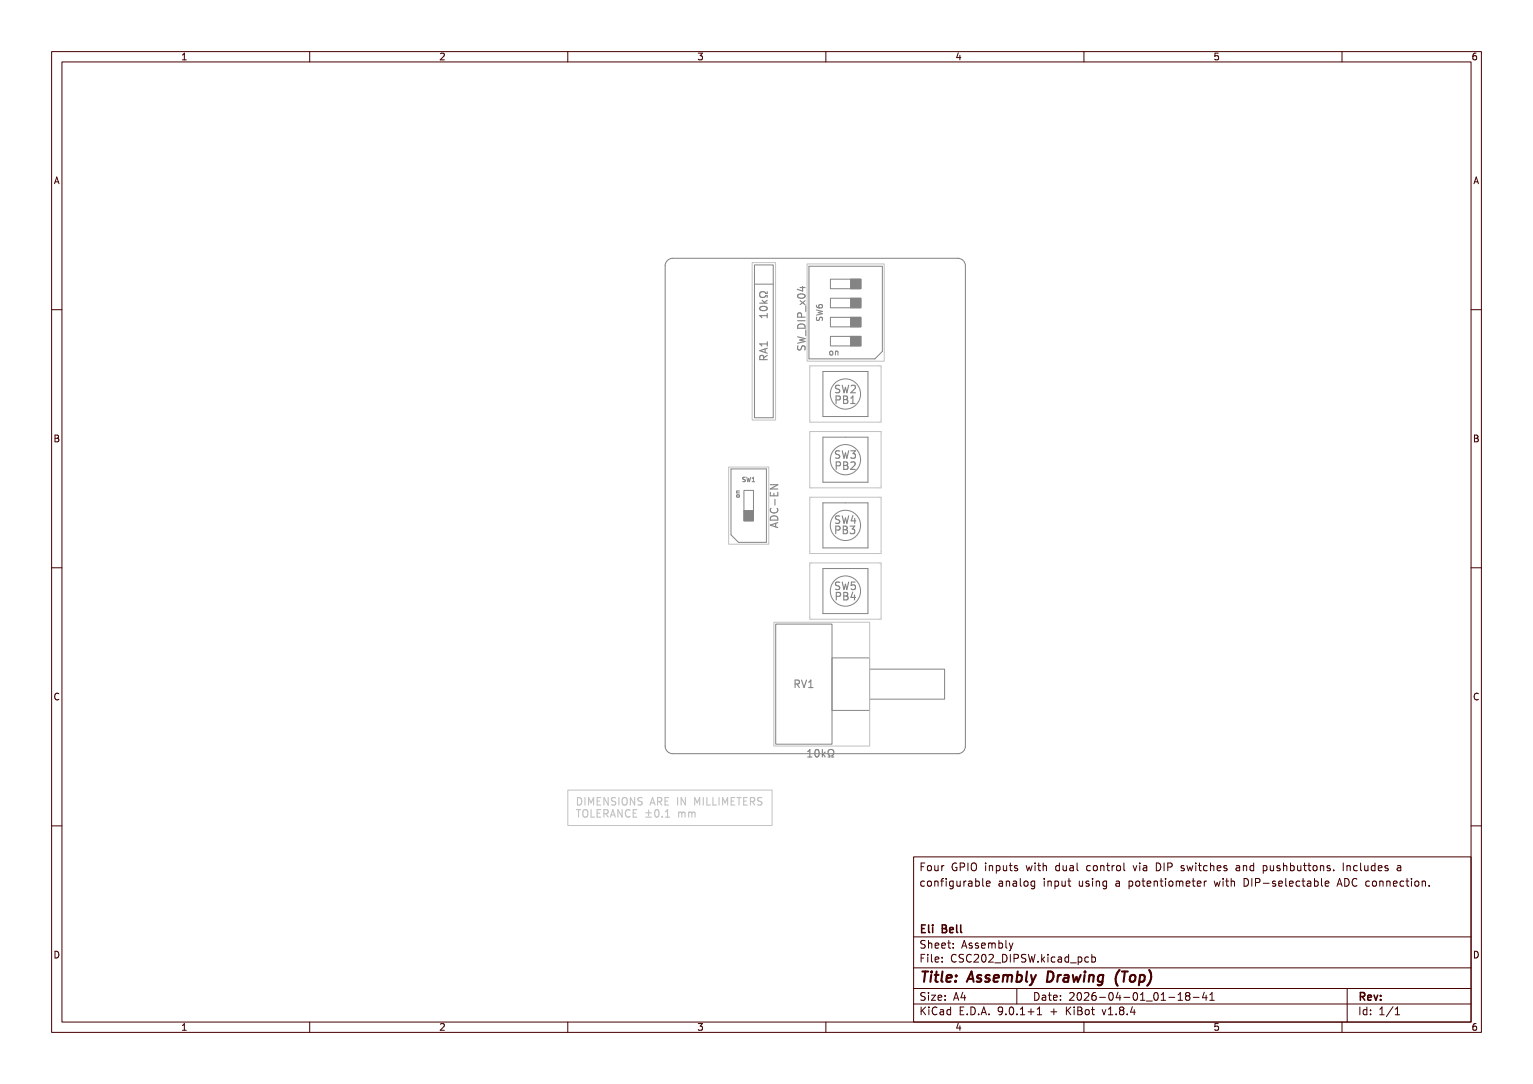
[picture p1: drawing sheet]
<svg xmlns="http://www.w3.org/2000/svg" width="297mm" height="210mm" viewBox="0 0 297 210" stroke-linecap="round" stroke-linejoin="round" font-family="sans-serif">
<path d="M129.1 50.6l.8-.5 .4-.1h55.3a1.46 1.46 0 0 1 1.4 1.5v93.1a1.45 1.45 0 0 1-1.4 1.4h-55.3a1.45 1.45 0 0 1-1.4-1.4v-93.1z" fill="none" stroke="#818181" stroke-width=".19"/>
<g fill="none" stroke="#848484" stroke-width=".22">
<path d="M147.2 58.7h1.4M147.3 59.6a.86 .86 0 0 1 1.3 .2 .82 .82 0 0 1-1.4-.1zM147.7 58.2l.5 .5M148.6 56.5v.4h-.2a.62 .62 0 0 0-.9-.4 .62 .62 0 0 0-.2 .9 .67 .67 0 0 0 1.1-.1h.2v.3M148.6 58.2l-.5 .4M154.7 57.1a.78 .78 0 0 1 1.3 .3 .83 .83 0 0 1-1.5-.1zM155 58.3l1 .7M155 55.7h1M155.5 55.5v.9l-1-.4M156 58.3l-1 .7M156.1 59.2v1.1M148 69.7l-.1-.7-.2-.2-.4 .1-.1 .2v.6h1.5"/>
<path d="M148.2 67.6v.7M148.6 60.7v.9M148.6 61.2h-1.4l.4 .4M148.7 66.2v.8M148.7 68.8l-.7 .5M148.7 67.5l-1.5 .4 1.5 .5M148.7 66.6h-1.5l.4 .4M154.5 65.3l1.5 .3-1.1 .3 1.1 .3-1.5 .3M154.5 62.1h1.5M154.6 67l-.1 .5 .2 .2h.4l.3-.6 .3-.1 .3 .3-.1 .5M154.6 63a.78 .78 0 0 1 .9-.2 .78 .78 0 0 1 .5 .8h-1.5zM155.3 61.4l-.1-.6-.2-.2-.3 .1-.2 .2v.5h1.5"/>
<path d="M156.1 63.9v1.1M162 77.5l.7-.1 .1-.2-.1-.3-.2-.2h-.5v1.5M162.7 74.7l-.6-.1-.2 .2v.4l.6 .3 .2 .3-.3 .3-.5-.1M163.2 74.6l.3 1.5 .3-1 .3 1 .3-1.5M163.4 76.7l.7 .2 .1 .2-.3 .3a.39 .39 0 0 1 .4 .4 .39 .39 0 0 1-.3 .4h-.6zM163.4 77.4h.5M164.8 78.2h.8M164.8 77.1l.4-.4v1.5M164.9 74.8l.6-.2 .2 .5-.9 1h.9M149.2 95.4v.7h1.5v-.7M149.2 93.9h1.5l-1.5 .8h1.5M149.4 98.5a.69 .69 0 0 0 .5 .9 .69 .69 0 0 0 .8-.6l-.1-.3"/>
<path d="M149.9 95.6v.5M150.1 96.7v1.2M162 90.2h.7l.1-.2v-.4l-.2-.1h-.6v1.4M162.7 87.4l-.6-.1-.2 .3 .1 .4 .6 .2v.4l-.2 .2-.5-.1M163.2 87.3l.3 1.5 .3-1.1 .3 1.1 .3-1.5M163.2 99.9l.3 1.5 .3-1 .3 1 .3-1.5M163.5 89.5l.7 .1v.3l-.3 .3a.39 .39 0 0 1 .4 .3 .39 .39 0 0 1-.3 .4h-.5zM163.5 90.2h.4M164.8 87.3h.9l-.5 .6 .5 .1v.6l-.2 .2-.7-.2M164.8 89.6l.6-.1 .3 .4-.9 1h.9M165.2 99.9l-.3 1h.9M149.4 100.1a.76 .76 0 0 1 .9-.1 .76 .76 0 0 1 .4 .8h-1.5v-.4z"/>
<path d="M150.3 101.4v.7M150.7 101.2l-1.5 .5 1.5 .5M161.9 102.7l.7-.1 .2-.2-.1-.3-.2-.2h-.6v1.5M162 115.5h.7l.2-.2-.1-.4-.2-.1h-.6v1.4M162.7 100l-.6-.1-.2 .2v.4l.6 .3 .2 .3-.3 .3-.5-.1M162.7 112.8h-.6l-.2 .2 .1 .4 .6 .3v.4l-.2 .1-.5-.1M163.2 112.8l.3 1.4 .3-1 .3 1 .3-1.4M163.4 101.9h.5l.2 .3v.3l-.2 .1 .2 .2 .1 .3-.3 .3h-.5zM163.4 102.6h.5M163.5 114.8l.7 .1v.3l-.2 .3a.39 .39 0 0 1 .3 .3 .39 .39 0 0 1-.3 .4h-.5zM163.5 115.5h.5M164.7 101.9h.9l-.5 .6 .4 .1v.6l-.2 .2-.6-.2"/>
<path d="M165.2 114.7l-.3 1h.9M165.6 115.3v.9M165.6 100.4v1M165.7 112.8h-.7l-.1 .7 .2-.2 .5 .1 .1 .2v.5l-.2 .1-.6-.1M154 132.5l.7-.1 .2-.2-.1-.3-.2-.1h-.6v1.4M154.4 132.5l.5 .7M155.3 131.8l.5 1.4 .5-1.4M156.7 133.2h.8M156.7 132.2l.4-.4v1.4M156.5 146.7h.8M156.5 145.6l.4-.4v1.5M158 145.3l.2-.1a.78 .78 0 0 1 .5 .7 .78 .78 0 0 1-.5 .8l-.2-.2-.1-.4z"/>
<path d="M159.3 145.2v1.5M159.5 146.1l.4 .6M159.9 145.7l-.6 .5M160.4 146.7h.4v-.3a.62 .62 0 0 1-.3-.9 .62 .62 0 0 1 .8-.2 .67 .67 0 0 1-.1 1.1v.3h.3"/>
</g>
<g fill="none" stroke="#848484" stroke-width=".19">
<path d="M146.2 51.3h3.6v29.6h-3.6zM146.2 55.1h3.6M156.7 51.6h14.2v16.5l-1.4 1.4h-12.8zM158.2 59.1v.3l.2 .2 .7 .1 .2-.3-.1-.3h-.5l-.1 .3 .2 .3M160.9 54.1h5.9v1.8h-5.9zM160.9 57.8h5.9v1.8h-5.9zM164.8 54.1v1.8M164.8 57.8v1.8M158.2 60.1l1.1 .2-.8 .3 .8 .2-1.1 .3M158.2 61.4v.5l.2 .2 .3-.1 .2-.5h.3l.1 .6M159.4 72h8.8v8.7h-8.8zM160.9 68.1l.2-.1 .3 .2v.4l-.3 .2-.4-.2z"/>
<path d="M160.9 61.5h5.9v1.8h-5.9zM160.9 65.2h5.9v1.8h-5.9zM161.9 68.1h.4l.1 .7M161.9 68v.8M164.8 61.5v1.8M164.8 65.2v1.8M141.6 90.8h6.9v14.3h-5.4l-1.5-1.5zM142.7 95.5h.6M142.8 95.9h.4v.3l-.4 .1zM143.3 95.1l-.6 .1 .1 .3M144.1 95h1.9v5.9h-1.9zM144.1 98.9h1.9"/>
<path d="M144.4 92.5h-.5a.36 .36 0 0 0 .4 .5v.3h-.4M144.7 92.5l.2 .8 .2-.6 .1 .6 .2-.8M145.7 93.3h.5M145.7 92.7l.3-.2v.8M159.4 84.7h8.8v8.7h-8.8zM159.4 97.4h8.8v8.7h-8.8zM159.4 110.1h8.8v8.8h-8.8zM150.3 120.9h10.9v23.3h-10.9zM161.2 127.5h7.3v10.1h-7.3zM168.5 129.6h14.5v5.9h-14.5z"/>
<circle cx="163.8" cy="76.3" r="2.93"/>
<circle cx="163.8" cy="89.1" r="2.93"/>
<circle cx="163.8" cy="101.8" r="2.93"/>
<circle cx="163.8" cy="114.5" r="2.93"/>
</g>
<g fill="#848484" stroke="#848484" stroke-width=".19">
<path d="M144.1 98.9h1.9v2h-1.9z" fill-rule="evenodd"/>
<path d="M164.8 54.1h2v1.8h-2z" fill-rule="evenodd"/>
<path d="M164.8 57.8h2v1.8h-2z" fill-rule="evenodd"/>
<path d="M164.8 61.5h2v1.8h-2z" fill-rule="evenodd"/>
<path d="M164.8 65.2h2v1.8h-2z" fill-rule="evenodd"/>
</g>
<path d="M145.7 50.9h4.6v30.5h-4.6zM156.4 51.1h14.9v18.9h-14.9zM156.9 70.9h13.8v10.9h-13.8zM141.2 90.5h7.7v14.9h-7.7zM156.9 83.6h13.8v10.9h-13.8zM156.9 96.3h13.8v10.9h-13.8zM156.9 109.1h13.8v10.9h-13.8zM149.9 120.5h18.6v24h-18.6zM110 153.1h39.6v6.8h-39.6z" fill="none" stroke="#c2c2c2" stroke-width=".19"/>
<g fill="none" stroke="#c2c2c2" stroke-width=".22">
<path d="M111.7 156.9h.8M111.9 154.5a.73 .73 0 0 1 .8 .7 .73 .73 0 0 1-.8 .8zM112.1 156.9v1.4M113 157.1a.49 .49 0 0 1 .5-.2 .49 .49 0 0 1 .4 .4v.5a.49 .49 0 0 1-.5 .5 .49 .49 0 0 1-.5-.5zM113.3 154.5v1.5M114 156v-1.5l.5 1 .5-1v1.5M114.5 156.9v1.4h.7M115.7 155.2h.5M115.7 157.5h.5M116.4 154.5h-.7v1.5h.7M116.4 156.9h-.7v1.4h.7M117 157.6l.7-.1 .1-.2v-.3l-.2-.1h-.6v1.4"/>
<path d="M117.4 157.6l.4 .7M117.8 154.5v1.5l-.8-1.5v1.5M118.3 158.3l.4-1.4 .5 1.4M118.4 157.9h.7M119.3 154.6l-.6-.1-.2 .1v.5l.7 .2 .1 .4-.3 .3-.5-.1M119.9 154.5v1.5M120.5 156.9v1.4l-.8-1.4v1.4M120.6 154.7a.49 .49 0 0 1 .6-.2 .49 .49 0 0 1 .3 .5v.5a.48 .48 0 0 1-.5 .5 .48 .48 0 0 1-.5-.5zM122.1 157a.69 .69 0 0 0-1 .5 .69 .69 0 0 0 .7 .8l.3-.1M122.7 157.5h.5M123 154.5v1.5l-.9-1.5v1.5M123.4 156.9h-.7v1.4h.7"/>
<path d="M124.4 154.6l-.5-.1-.3 .3 .1 .3 .6 .3v.4l-.2 .2-.5-.1M125.1 158.3h1.1M125.1 157.5h1.1M125.7 156.9v1.1M125.9 156l.5-1.5 .5 1.5M126.1 155.5h.7M127 156.9h.2a.78 .78 0 0 1 .5 .7 .78 .78 0 0 1-.5 .7 .97 .97 0 0 1-.2-1.4zM127.4 155.3l.7-.1 .1-.2v-.4l-.3-.1h-.5v1.5M127.7 155.3l.5 .7M128.3 158.2v.1M128.8 155.2h.5M128.9 158.3h.8"/>
<path d="M128.9 157.3l.4-.4v1.4M129.5 154.5h-.7v1.5h.7M131.3 154.5v1.5M131.5 157.3v1M131.5 157.5l.4-.2 .2 .2M132.1 157.5l.2-.2 .4 .1v.9M132.1 157.5v.8M132.8 154.5v1.5l-.8-1.5v1.5M133.4 157.5l.4-.2 .2 .2M133.4 157.3v1M134 157.5l.2-.2 .4 .1 .1 .9M134 157.5v.8"/>
<path d="M134.6 156v-1.5l.5 1 .5-1v1.5M136.3 154.5v1.5M136.9 154.5v1.5h.7M138.1 154.5v1.5h.7M139.3 154.5v1.5M140 156v-1.5l.5 1 .5-1v1.5M141.7 155.2h.4M142.3 154.5h-.6v1.5h.6M142.8 154.5h.8M143.2 154.5v1.5M144.1 155.2h.5M144.8 154.5h-.7v1.5h.7"/>
<path d="M145.4 155.3l.7-.1 .1-.2v-.4l-.3-.1h-.5v1.5M145.7 155.3l.5 .7M147.6 154.6l-.5-.1-.3 .1v.5l.7 .2 .1 .4-.3 .3-.5-.1"/>
</g>
<g fill="none" stroke="#480000" stroke-width=".19">
<path d="M10 10h277v190h-277zM12 12h273v186h-273zM35.3 11.6h.8M35.3 10.7l.4-.4v1.3M60 10v2M85.3 10.4l.5-.1 .3 .4-.8 .9h.8M110 10v2M135.3 10.3h.8l-.4 .5 .3 .1v.6l-.2 .1-.5-.1M160 10v2M185.7 10.2l-.4 1h.9M186 10.7v.9M210 10v2"/>
<path d="M236 10.3h-.6l-.1 .6 .2-.1 .5 .1 .1 .1-.1 .5-.2 .1-.5-.1M260 10v2M286 10.3l-.4 .1a.87 .87 0 0 0 0 1.2l.4-.1 .1-.5-.3-.2-.3 .1-.2 .1M10.6 35.6l.4-1.3 .4 1.3M10.7 35.2h.6M285.6 35.6l.4-1.3 .4 1.3M285.7 35.2h.6M10 60h2M285 60h2M10.7 84.3h.4l.2 .2-.2 .4 .2 .1 .1 .3-.2 .3h-.5zM10.7 84.9h.4M285.7 84.3h.4l.2 .2-.2 .4 .2 .1 .1 .3-.2 .3h-.5z"/>
<path d="M285.7 84.9h.4M10 110h2M285 110h2M11.4 134.4a.62 .62 0 0 0-.9 .5 .62 .62 0 0 0 .7 .7l.2-.1M286.4 134.4a.62 .62 0 0 0-.9 .5 .62 .62 0 0 0 .7 .7l.2-.1M10 160h2M285 160h2M177 166h108v32h-108zM178.5 167.9h.5M179.1 170.8l-.4-.1-.3 .3 .1 .6h.6M179.2 167.2h-.7v1.5M179.7 167.8l.3-.1 .4 .1 .1 .6-.2 .2-.3 .1-.3-.1z"/>
<path d="M179.7 170.8l.3-.1 .4 .1 .1 .6-.2 .2-.3 .1-.3-.1zM181.1 170.8l.2-.1 .4 .1v.9M181.1 167.7l.1 .9 .3 .1 .2-.1M181.1 170.7v1M181.7 167.7v1M182.2 170.7h.6M182.5 167.7v1M182.8 170.2l-.3 .2v1.3M182.9 167.7l-.3 .1-.1 .2M183.3 170.2v.1M183.3 170.7v1M184.7 170.7v1.2l-.3 .3-.4-.1"/>
<path d="M184.7 170.8l-.5-.1-.2 .3 .1 .6h.6M185.3 167.3a.7 .7 0 0 0-.8 .6 .7 .7 0 0 0 .8 .7l.1-.5h-.3M185.4 170.7l.1 .9 .3 .1 .2-.1M186 168l.7-.1 .2-.2-.1-.4-.2-.1h-.6v1.5M186 170.7v1M186.7 170.7v1M187.2 170.7l-.3 .1-.2 .2M187.5 167.2v1.5M187.7 170.8h.5l.1 .9M188.3 171.1h-.5a.29 .29 0 0 0-.2 .3 .29 .29 0 0 0 .2 .3l.5-.1M188.4 167.3a.5 .5 0 0 1 .5-.1 .5 .5 0 0 1 .3 .5v.5a.5 .5 0 0 1-.5 .5 .5 .5 0 0 1-.5-.5v-.5zM189 170.8l.5-.1 .2 .3-.1 .6h-.6"/>
<path d="M189 170.2v1.5M190.4 170.2v1.3l.2 .2M191 167.2v.1M191 167.7v1M191.1 171.2l.7-.1-.1-.3-.4-.1-.2 .2 .1 .7h.5M191.7 167.8l.2-.1 .3 .1 .1 .9M191.7 167.7v1M193 167.8l.5-.1 .2 .3-.1 .6h-.6M193 167.7v1.5M193.6 170.8h.6v.9M194.2 171.1h-.5a.29 .29 0 0 0-.2 .3 .29 .29 0 0 0 .2 .3l.5-.1M194.4 167.7l.1 .9 .3 .1 .2-.1"/>
<path d="M195 170.8l.2-.1 .3 .1 .1 .9M195 170.7v1M195 167.7v1M195.5 167.7h.6M195.7 167.2v1.3l.4 .2M196.3 170.8h.6l.1 .9M197 171.1h-.5a.29 .29 0 0 0-.3 .3 .29 .29 0 0 0 .3 .3l.5-.1M197.1 167.8l-.4-.1-.2 .2 .1 .2 .5 .2v.3h-.6M197.7 170.2v1.3l.2 .2M198.5 170.8l.2-.1 .4 .1 .1 .6-.2 .2-.3 .1-.2-.1zM198.8 167.7l.3 1 .3-.7 .3 .7 .3-1M200.5 170.7v1.2l-.3 .3-.4-.1"/>
<path d="M200.5 170.8l-.5-.1-.3 .3 .2 .6h.6M200.5 167.2v.1M200.5 167.7v1M201 167.7h.6M201.2 167.2v1.3l.4 .2M202.1 167.8l.2-.1 .4 .1v.9M202.1 167.2v1.5M202.3 170.2v.1M202.3 170.7v1M203 170.7v1M203 170.8l.2-.1 .4 .1 .1 .9M204.4 170.8l.4-.1 .3 .3-.1 .6h-.6"/>
<path d="M204.4 170.7v1.5M205.2 167.8l-.4-.1-.3 .3 .2 .6h.5M205.2 167.2v1.5M205.7 170.7l.1 .9 .4 .1 .2-.1M206 167.7v.9l.4 .1 .2-.1M206.4 170.7v1M206.6 167.7v1M206.9 170.7h.6M207.1 170.2v1.3l.4 .2M207.3 167.8h.6l.1 .9M208 168.1h-.5a.29 .29 0 0 0-.3 .3 .29 .29 0 0 0 .3 .3l.5-.1M208.7 167.2v1.3l.2 .2"/>
<path d="M209.1 170.7l.1 .9 .3 .1 .2-.1M209.7 170.7v1M211 170.8l-.4-.1-.2 .2 .1 .2 .5 .2v.3h-.6M211.2 167.8l-.4-.1-.3 .3 .2 .6h.5M211.7 170.2v.1M211.7 170.7v1M212 167.8l.3-.1 .3 .3v.4l-.3 .3-.3-.1-.2-.2zM212.4 170.7v1M212.4 170.8l.2-.1 .4 .1v.9M213.2 167.8l.3-.1 .3 .1 .1 .9M213.2 167.7v1M214.4 170.8l-.4-.1-.3 .3 .1 .6h.6"/>
<path d="M214.4 170.7v1.2l-.3 .3-.4-.1M214.4 167.7h.6M214.6 167.2v1.3l.4 .2M215.5 167.7v1M215.9 167.7l-.3 .1-.1 .2M216.2 170.8h.6l.1 .9M216.5 167.8l.3-.1 .3 .3v.4l-.3 .3-.3-.1-.2-.2zM216.9 171.1h-.5a.29 .29 0 0 0-.2 .3 .29 .29 0 0 0 .2 .3l.5-.1M217.7 167.2v1.3l.3 .2M218.7 170.8l.5-.1 .3 .3-.2 .6h-.6M218.7 170.7v1.5M219.5 167.7l.4 1 .3-1"/>
<path d="M220.2 170.8l.3-.1 .3 .3v.4l-.3 .3-.3-.1-.2-.2zM220.8 167.2v.1M220.8 167.7v1M221.2 170.7h.6M221.5 170.2v1.3l.3 .2M221.5 167.8h.6l.1 .9M222.2 168.1h-.5a.29 .29 0 0 0-.3 .3 .29 .29 0 0 0 .3 .3l.5-.1M222.2 171.2l.8-.1-.1-.3-.4-.1-.3 .2 .1 .7h.6M223.6 170.8l.2-.1 .4 .1v.9M223.6 170.7v1M224 167.2a.76 .76 0 0 1 .9 .7 .76 .76 0 0 1-.9 .8zM224.7 170.7h.6"/>
<path d="M225 170.2v1.3l.3 .2M225.5 167.2v1.5M225.8 170.2v.1M225.8 170.7v1M226.2 168l.8-.1 .1-.2-.1-.4-.2-.1h-.6v1.5M226.6 170.8l.4-.1 .2 .3v.4l-.2 .3-.4-.1-.1-.2zM227.9 170.8l.4-.1 .2 .2M227.9 170.7v1M228.5 170.9l.2-.2 .4 .1 .1 .9M228.5 170.9v.8M229.4 167.8l-.4-.1-.2 .2 .1 .2 .5 .2v.3h-.6M229.8 171.2l.7-.1v-.3l-.5-.1-.2 .2 .1 .7h.6"/>
<path d="M230 167.7l.2 1 .3-.7 .3 .7 .3-1M231 170.7h.5M231.2 170.2v1.3l.3 .2M231.7 167.2v.1M231.7 167.7v1M232 171.2l.7-.1-.1-.3-.4-.1-.2 .2v.7h.6M232.2 167.7h.5M232.4 167.2v1.3l.3 .2M233.3 170.7v1M233.7 170.7l-.2 .1-.2 .2M233.9 167.8l-.4-.1-.3 .3 .1 .6h.6M234.5 167.8l.2-.1 .4 .1 .1 .9"/>
<path d="M234.5 167.2v1.5M235.2 170.7l.3 1 .3-.7 .3 .7 .3-1M235.8 168.2l.7-.1v-.3l-.5-.1-.2 .2 .1 .7h.6M237 170.2v.1M237 170.7v1M237.5 170.7h.5M237.7 170.2v1.3l.3 .2M237.7 167.8l-.4-.1-.2 .2 .1 .2 .5 .2v.3h-.6M238.5 170.8l.2-.1 .4 .1 .1 .9M238.5 170.2v1.5M239.5 167.8h.6l.1 .9M240.2 168.1h-.5a.29 .29 0 0 0-.3 .3 .29 .29 0 0 0 .3 .3l.5-.1"/>
<path d="M240.9 167.8l.2-.1 .4 .1v.9M240.9 167.7v1M241 170.2a.76 .76 0 0 1 .9 .7 .76 .76 0 0 1-.9 .8zM242.5 170.2v1.5M242.9 167.8l-.4-.1-.3 .3 .1 .6h.6M242.9 167.2v1.5M243.2 171l.8-.1 .1-.2-.1-.4-.2-.1h-.6v1.5M244.7 167.8l.5-.1 .3 .3-.2 .6h-.6M244.7 171.1h1.2M244.7 167.7v1.5M246.1 167.7l.1 .9 .3 .1 .2-.1M246.7 167.7v1"/>
<path d="M247.1 170.8l-.4-.1-.2 .2 .1 .2 .5 .2v.3h-.6M247.7 171.2l.8-.1-.1-.3-.4-.1-.3 .2 .1 .7h.6M248 167.8l-.4-.1-.2 .2 .1 .2 .5 .2v.3h-.6M248.7 167.8l.2-.1 .3 .1 .1 .9M248.7 167.2v1.5M249.1 170.2v1.3l.2 .2M249.8 171.2l.7-.1v-.3l-.5-.1-.2 .2 .1 .7h.6M250 167.8l.5-.1 .2 .3-.1 .6h-.6M250 167.2v1.5M251.4 167.7l.1 .9 .3 .1 .2-.1M251.8 170.8l-.4-.1-.3 .3 .1 .6h.6M252 167.7v1"/>
<path d="M252.2 170.7h.6M252.5 170.2v1.3l.3 .2M252.5 167.7h.6M252.7 167.2v1.3l.4 .2M253.3 170.8h.6l.1 .9M253.4 167.7h.6M253.6 167.2v1.3l.4 .2M254 171.1h-.5a.29 .29 0 0 0-.3 .3 .29 .29 0 0 0 .3 .3l.5-.1M254.5 167.8l.2-.1 .4 .1 .1 .6-.2 .2-.3 .1-.2-.1zM254.7 170.8l.4-.1 .3 .3-.2 .6h-.5M254.7 170.2v1.5M255.8 167.8l.2-.1 .4 .1 .1 .9"/>
<path d="M255.8 167.7v1M256 170.2v1.3l.2 .2M256.7 171.2l.8-.1-.1-.3-.4-.1-.3 .2 .1 .7h.6M257.7 167.8l-.4-.1-.2 .2 .1 .2 .5 .2v.3h-.6M258.4 168.6v.1M259 171.7l.5-1.5 .5 1.5M259.2 171.3h.7M260.2 167.2v1.5M260.5 170.2a.76 .76 0 0 1 .9 .7 .76 .76 0 0 1-.9 .8zM261 167.8l.2-.1 .3 .1 .1 .9M261 167.7v1M262.9 170.3a.6 .6 0 0 0-.8 0 .6 .6 0 0 0-.1 .8 .56 .56 0 0 0 .2 .5 .56 .56 0 0 0 .7 0"/>
<path d="M263 167.8l-.5-.1-.3 .3 .2 .6h.6M263.6 167.2v1.3l.2 .2M264.4 167.7l.1 .9 .3 .1 .2-.1M265 167.7v1M265.3 170.8l-.4-.1-.3 .3 .1 .6h.6M266 170.8l.4-.1 .3 .3v.4l-.3 .3-.4-.1-.1-.2zM266.4 167.8l-.4-.1-.3 .3 .1 .6h.6M266.4 167.2v1.5M267 168.2l.7-.1v-.3l-.5-.1-.2 .2 .1 .7h.6M267.3 170.8l.2-.1 .4 .1 .1 .9M267.3 170.7v1M268.7 170.8l.2-.1 .3 .1 .1 .9"/>
<path d="M268.7 170.7v1M268.9 167.8l-.4-.1-.2 .2 .1 .2 .5 .2v.3h-.6M270 171.2l.7-.1-.1-.3-.4-.1-.2 .2v.7h.6M270.7 167.8h.6l.1 .9M271.4 168.1h-.5a.3 .3 0 0 0-.2 .3 .3 .3 0 0 0 .2 .3l.5-.1M272 170.8l-.5-.1-.3 .3 .2 .6h.6M272.4 170.7h.6M272.6 170.2v1.3l.4 .2M273.5 170.2v.1M273.5 170.7v1M274.2 170.8l.2-.1 .4 .1 .1 .6-.2 .2-.3 .1-.2-.1zM275.5 170.8l.2-.1 .4 .1 .1 .9"/>
<path d="M275.5 170.7v1M276.9 171.6v.1M10.7 184.3a.66 .66 0 0 1 .7 .6 .66 .66 0 0 1-.7 .7zM35.3 198.7l.4-.4v1.3M35.3 199.6h.8M60 198v2M85.3 198.4l.5-.1 .3 .4-.8 .9h.8M110 198v2M135.3 198.3h.8l-.4 .5 .3 .1v.6l-.2 .1-.5-.1M160 198v2M177 194.5h108M177 191.5h108"/>
<path d="M177 187.5h108M177 181.5h108M178.5 185.6h.5M178.5 195.1v1.5M178.7 195.7l.6 .9M179.2 184.9h-.7v1.5M179.2 192.4l-.5-.1-.2 .1v.5l.6 .3 .1 .3-.2 .3-.6-.1M179.2 182.3l-.5-.1-.2 .1v.5l.6 .3 .1 .3-.2 .3-.6-.1M179.3 195.1l-.8 .9M179.7 184.9v.1M179.7 185.4v1M179.9 182.2v1.5"/>
<path d="M179.9 192.3v.1M179.9 192.8v1M179.9 182.8l.2-.1 .4 .1v.9M180 195.1v.1M180 195.6v1M180.5 192.8h.7l-.7 1h.7M180.5 184.9v1.3l.2 .2M181.2 185.9l.7-.2-.1-.2-.4-.1-.2 .2v.7h.6M181.2 183.2l.7-.1-.1-.3-.4-.1-.2 .2v.7h.6M181.5 195.2a.6 .6 0 0 0-.7 0 .6 .6 0 0 0-.2 .8 .56 .56 0 0 0 .3 .5 .56 .56 0 0 0 .6 0M181.7 193.3l.8-.1-.1-.3-.4-.1-.3 .2 .1 .7h.6M182.2 195.7h.5l.1 .9"/>
<path d="M182.5 183.2l.7-.1-.1-.3-.4-.1-.2 .2v.7h.6M182.5 186.3v.1M182.5 185.5v.1M182.8 196h-.5a.29 .29 0 0 0-.2 .3 .29 .29 0 0 0 .2 .3l.5-.1M183.1 193.7v.1M183.1 192.9v.1M183.6 182.7h.6M183.8 182.2v1.3l.4 .2M184.2 195.7l-.5-.1-.2 .3 .1 .6h.6M184.2 195.1v1.5M184.7 183.6v.1M184.7 182.8v.1"/>
<path d="M184.7 193.8l.5-1.5 .5 1.5M184.9 193.4h.7M185.2 185a.6 .6 0 0 0-.7 0 .6 .6 0 0 0-.2 .7 .56 .56 0 0 0 .3 .6 .56 .56 0 0 0 .6 0M185.7 198.2l-.4 1h.9M186 198.7v.9M186 195.8h.5M186.3 183.7l.5-1.5 .5 1.5M186.5 183.3h.7M186.5 192.2l-.3 1.1h.9M186.7 185l-.6-.1-.3 .3 .2 .3 .6 .3v.5l-.2 .1-.6-.1M186.7 195.1h-.7v1.5h.7M186.9 192.8v1"/>
<path d="M187.4 196.5v.1M188.1 195.1a.76 .76 0 0 1 .9 .7 .76 .76 0 0 1-.9 .8zM188.2 185a.6 .6 0 0 0-.8 0 .6 .6 0 0 0-.2 .7 .56 .56 0 0 0 .3 .6 .56 .56 0 0 0 .7 0M188.3 182.8l-.3-.1-.3 .2 .1 .2 .5 .2v.3h-.6M188.7 185l.6-.1 .2 .1 .1 .3-.9 1.1h.9M189.5 182.8l-.3-.1-.2 .2v.2l.5 .2v.3h-.5M189.6 196.5v.1M190.1 196.6l.5-1.5 .5 1.5M190.2 183.2l.7-.1-.1-.3-.4-.1-.2 .2v.7h.6M190.2 196.2h.8M190.3 185l.2-.1a.8 .8 0 0 1 .5 .7 .8 .8 0 0 1-.5 .8l-.2-.1-.1-.5zM191.5 182.8l.5-.1 .2 .2"/>
<path d="M191.5 182.7v1M191.6 196.5v.1M191.6 185l.6-.1 .2 .1 .1 .3-1 1.1h1M192.2 182.9l.2-.2 .3 .1 .1 .9M192.2 182.9v.8M192.7 186.5h1.2M193.5 182.8l.5-.1 .2 .3-.1 .6h-.6M193.5 182.2v1.5M194.2 195.7l-.2 .3h-.3l-.3-.3 .1-.5 .5-.1 .2 .1a.99 .99 0 0 1-.4 1.4h-.3M194.2 184.9a.76 .76 0 0 1 .9 .7 .76 .76 0 0 1-.9 .8zM194.9 196.5v.1M194.9 182.2v1.3l.2 .2"/>
<path d="M195.5 182.7l.4 1M195.7 195.2l.2-.1a.8 .8 0 0 1 .5 .7 .8 .8 0 0 1-.5 .8l-.2-.1-.2-.5zM195.7 184.9v1.5M195.9 183.7l-.4 .5M196.2 182.7l-.3 1M196.5 185.7l.7-.1 .1-.2-.1-.4-.2-.1h-.5v1.5M197 191.5v3M197 196.5v.1M197.7 196.6h.8M197.7 195.5l.4-.4v1.5M198.7 185l-.5-.1-.3 .3 .1 .3 .7 .3v.5l-.2 .1-.6-.1M199.2 196h1.1"/>
<path d="M199.2 184.9l.4 1.5 .3-1.1 .3 1.1 .3-1.5M199.7 195.4v1.2M200.5 192.3a.76 .76 0 0 1 .8 .7 .76 .76 0 0 1-.8 .8zM201 196.6h.8M201 195.5l.4-.4v1.5M201.1 186.3v.1M201.8 184.9v1.5M202 192.9h.5l.1 .9M202 185.8l.4 .6M202.4 185.4l-.6 .6M202.6 193.2h-.5a.29 .29 0 0 0-.2 .3 .29 .29 0 0 0 .2 .3l.5-.1M203 184.9v.1"/>
<path d="M203 185.4v1M203.1 192.8h.6M203.3 192.3v1.3l.4 .2M203.6 196h1.1M204.1 193.3l.7-.1-.1-.3-.4-.1-.2 .2 .1 .7h.5M204.2 195.4v1.2M204.4 185.5l-.4-.1-.3 .3 .1 .6h.6M205 185.5h.6l.1 .9M205.5 193.7v.1M205.5 192.9v.1M205.7 185.7l-.5 .1a.3 .3 0 0 0-.3 .3 .3 .3 0 0 0 .3 .3l.5-.1M206.6 195.1v1.5"/>
<path d="M206.8 195.7l.7 .9M207 185.5l-.4-.1-.3 .3 .2 .6h.5M207 184.9v1.5M207.2 192.4l.6-.1 .2 .1 .1 .3-.9 1.1h.9M207.4 186.5h1.1M207.5 195.1l-.9 .9M208.1 195.1v.1M208.1 195.6v1M208.8 195.1h.5l.2 .1 .1 .3-.3 .3a.4 .4 0 0 1 .4 .4 .4 .4 0 0 1-.3 .4h-.6zM208.8 195.8h.5M208.9 192.4l.1-.1a.8 .8 0 0 1 .5 .7 .8 .8 0 0 1-.5 .8 1 1 0 0 1-.1-1.4zM208.9 185.5l.4-.1 .3 .3-.1 .6h-.6"/>
<path d="M208.9 185.4v1.5M210 198v2M210.1 192.4l.6-.1 .2 .1 .1 .3-1 1.1h1M210.4 195.7l.3-.1 .3 .3v.4l-.3 .3-.3-.1-.2-.2zM210.9 185.5l-.4-.1-.3 .3 .1 .6h.6M211.5 195.6h.5M211.5 184.9v1.5M211.5 185.5l.5-.1 .2 .3-.1 .6h-.6M211.7 195.1v1.3l.3 .2M212.2 192.3a.6 .6 0 0 0-.7 .6v.6l.2 .2 .4 .1 .2-.1 .1-.5-.2-.3h-.4l-.3 .3M213 193.2h1.2M213.5 195.6l.4 1 .3-1"/>
<path d="M214.7 196.6h.9M214.7 195.5l.5-.4v1.5M215 192.4l.2-.1a.8 .8 0 0 1 .5 .7 .8 .8 0 0 1-.5 .8l-.2-.1-.2-.5zM216.2 196.5v.1M216.6 192.2l-.4 1.1h1M217 192.8v1M217.2 195.7l-.3-.3 .3-.3h.3l.2 .3-.2 .3M217.2 195.7l-.3 .3v.3l.3 .3h.3l.2-.3v-.3l-.2-.3M217.2 195.7h.3M217.7 193.2h1.2M218.4 196.5v.1M219.4 195l-.4 1.1h1"/>
<path d="M219.7 192.4l.2-.1a.8 .8 0 0 1 .5 .7 .8 .8 0 0 1-.5 .8l-.2-.1-.2-.5zM219.7 195.6v1M221 193.8h.8M221 192.7l.4-.4v1.5M222.1 193.9h1.1M223.7 192.4l.2-.1a.8 .8 0 0 1 .5 .7 .8 .8 0 0 1-.5 .8l-.2-.1-.2-.5zM225 193.8h.8M225 192.7l.4-.4v1.5M226.5 193.2h1.1M228.2 193.8h.9M228.2 192.7l.5-.4v1.5M230 192.9l-.3-.2 .3-.4h.2l.3 .3-.3 .3"/>
<path d="M230 192.9l-.3 .3v.3l.3 .3h.2l.3-.3v-.3l-.3-.3M230 192.9h.2M231.2 193.2h1.1M233.3 192.2l-.3 1.1h.9M233.7 192.8v1M234.4 193.8h.8M234.4 192.7l.4-.4v1.5M236 198.3h-.6l-.1 .6 .2-.1 .5 .1 .1 .1-.1 .5-.2 .1-.5-.1M260 198v2M261 191.5v6.5M263.5 195.1v1.5M264.8 195.7l-.4-.1-.3 .3 .1 .6h.6"/>
<path d="M264.8 195.1v1.5M265.5 196.5v.1M265.5 195.7v.1M267.3 196.6h.9M267.3 195.5l.4-.4v1.5M269.9 195l-1.3 2M270.3 196.6h.9M270.3 195.5l.4-.4v1.5M285.7 184.3a.66 .66 0 0 1 .7 .6 .66 .66 0 0 1-.7 .7zM286 198.3l-.4 .1a.87 .87 0 0 0 0 1.2l.4-.1 .1-.5-.3-.2-.3 .1-.2 .1"/>
</g>
<g fill="none" stroke="#480000" stroke-width=".3">
<path d="M178.6 179.9h.5M179.3 179.2h-.7v1.5h.7M179.9 179.2v1.3l.2 .2M180.7 179.2v.1M180.7 179.7v1M182.6 179.9h.5M182.6 179.2h.5l.2 .1v.3l-.2 .3a.4 .4 0 0 1 .3 .4 .4 .4 0 0 1-.3 .4h-.5zM185.3 179.2v1.3l.3 .2M186.1 179.2v1.3l.2 .2M184 180.2l.7-.2-.1-.2-.4-.1-.2 .2 .1 .7h.5M263.6 193.1l.7-.1 .1-.2-.1-.4-.2-.1h-.5v1.5M263.9 193.1l.5 .7"/>
<path d="M265 193.3l.7-.2-.1-.2-.4-.1-.2 .2 .1 .7h.5M266.2 192.8l.4 1 .3-1M267.5 193.6v.2M267.5 192.9v.1"/>
</g>
<g fill="none" stroke="#480000" stroke-width=".4">
<path d="M178.7 188.2h1.1M179.3 188.2l-.3 2M180.4 188.9l-.1 1.3M180.5 188.2v.2M181.1 188.9h.7M181.5 188.2l-.3 1.7 .1 .2 .4 .1M182.6 188.2l-.2 1.7 .2 .3M183.4 189.5l1-.1-.1-.4h-.7l-.3 .9 .3 .3 .6-.1M185.1 190v.2M185.3 189l-.1 .2M187.3 190.2l.9-2 .4 2M187.6 189.6h.9"/>
<path d="M190.1 189a.49 .49 0 0 0-.8 .3l.1 .1 .6 .2 .1 .3-.3 .3-.6-.1M191.7 189a.49 .49 0 0 0-.8 .3l.1 .1 .7 .2v.3l-.3 .3-.6-.1M192.5 189.5l1-.1v-.4h-.8l-.2 .9 .2 .3 .6-.1M194.4 189.1a.49 .49 0 0 1 .8 .1M194.4 188.9l-.1 1.3M195.2 189.2a.5 .5 0 0 1 .8-.2v1.2M195.2 189.2l-.1 1M197.1 189h.7l.2 .3-.1 .5a.66 .66 0 0 1-1 .3M197.2 188.2l-.3 2M199 188.2l-.2 1.7 .2 .3M199.8 188.9l.3 1.3M200.1 190.2l-.3 .5-.3 .2"/>
<path d="M200.7 188.9l-.6 1.3M203.1 188.2a.96 .96 0 0 1 1 .6 .96 .96 0 0 1-.3 1.1l-.5 .3h-.5zM205 188.9l-.2 1.3M205.6 188.9l-.4 .1-.3 .3M206.2 189h.8l-.1 1.2M207 189.4h-.7a.4 .4 0 0 0-.3 .4 .4 .4 0 0 0 .3 .4l.6-.1M207.8 188.9l.3 1.3 .5-.9 .2 .9 .6-1.3M210.1 188.9l-.1 1.3M210.2 188.2v.2M211.1 189.1a.49 .49 0 0 1 .8 .1l-.1 1M211.1 188.9l-.2 1.3M213.7 189a.66 .66 0 0 0-.9 .3l-.1 .5 .1 .3h.8"/>
<path d="M213.8 188.9l-.2 1.6a.6 .6 0 0 1-.9 .3M216.9 187.9a2.36 2.36 0 0 0-.4 3.1M217.4 188.2h1.1M217.9 188.2l-.2 2M219.1 189.1a.52 .52 0 0 1 .5-.2 .52 .52 0 0 1 .4 .4l-.1 .5a.55 .55 0 0 1-.5 .4 .55 .55 0 0 1-.5-.4zM220.9 189h.7l.2 .3-.1 .5a.65 .65 0 0 1-1 .3M220.9 188.9l-.3 2M222.6 187.9a2.32 2.32 0 0 1-.3 3.1"/>
</g>
<text font-size="2.7" fill="#fff" x="178" y="190.3">Title: Assembly Drawing (Top)</text>
<g font-size="2" fill="#fff">
<text x="178" y="168.8">Four GPIO inputs with dual control via DIP switches and pushbuttons. Includes a</text>
<text x="178" y="171.8">configurable analog input using a potentiometer with DIP-selectable ADC connection.</text>
<text x="178" y="180.8">Eli Bell</text>
<text x="178" y="183.8">Sheet: Assembly</text>
<text x="178" y="186.5">File: CSC202_DIPSW.kicad_pcb</text>
<text x="178" y="193.9">Size: A4</text>
<text x="178" y="196.7">KiCad E.D.A. 9.0.1+1 + KiBot v1.8.4</text>
<text x="200" y="193.9">Date: 2026-04-01_01-18-41</text>
<text x="263" y="196.7">Id: 1/1</text>
<text x="263" y="193.9">Rev:</text>
</g>
<g font-size="1.9" fill="#fff">
<text x="148.7" y="61.4" transform="rotate(-90 148.7 61.4)">10kΩ</text>
<text x="148.7" y="69.7" transform="rotate(-90 148.7 69.7)">RA1</text>
<text x="156" y="67.5" transform="rotate(-90 156 67.5)">SW_DIP_x04</text>
<text x="162" y="76.2">SW2</text>
<text x="162" y="78.2">PB1</text>
<text x="162" y="88.9">SW3</text>
<text x="162.1" y="91">PB2</text>
<text x="150.8" y="101.5" transform="rotate(-90 150.8 101.5)">ADC-EN</text>
<text x="162" y="101.5">SW4</text>
<text x="162" y="103.5">PB3</text>
<text x="162" y="114.3">SW5</text>
<text x="162.1" y="116.3">PB4</text>
<text x="154" y="133.3">RV1</text>
<text x="156.7" y="146.7">10kΩ</text>
<text x="111.4" y="155.9">DIMENSIONS ARE IN MILLIMETERS</text>
<text x="111.4" y="158.2">TOLERANCE ±0.1 mm</text>
</g>
<g font-size="1.7" fill="#fff">
<text x="35" y="11.6">1</text>
<text x="85" y="11.6">2</text>
<text x="135" y="11.6">3</text>
<text x="185" y="11.6">4</text>
<text x="235" y="11.6">5</text>
<text x="285" y="11.6">6</text>
<text x="10.5" y="35.6">A</text>
<text x="285.5" y="35.6">A</text>
<text x="10.5" y="85.6">B</text>
<text x="285.5" y="85.6">B</text>
<text x="10.5" y="135.7">C</text>
<text x="285.5" y="135.7">C</text>
<text x="10.5" y="185.6">D</text>
<text x="285.5" y="185.6">D</text>
<text x="35" y="199.7">1</text>
<text x="85" y="199.7">2</text>
<text x="135" y="199.7">3</text>
<text x="185" y="199.7">4</text>
<text x="235" y="199.7">5</text>
<text x="285" y="199.7">6</text>
</g>
<g font-size="1.6" fill="#fff">
<text x="159.4" y="62" transform="rotate(-90 159.4 62)">SW6</text>
<text x="160.6" y="68.9">on</text>
</g>
<g font-size="1.2" fill="#fff">
<text x="144" y="93.4">SW1</text>
<text x="143.3" y="96.4" transform="rotate(-90 143.3 96.4)">on</text>
</g>
</svg>
